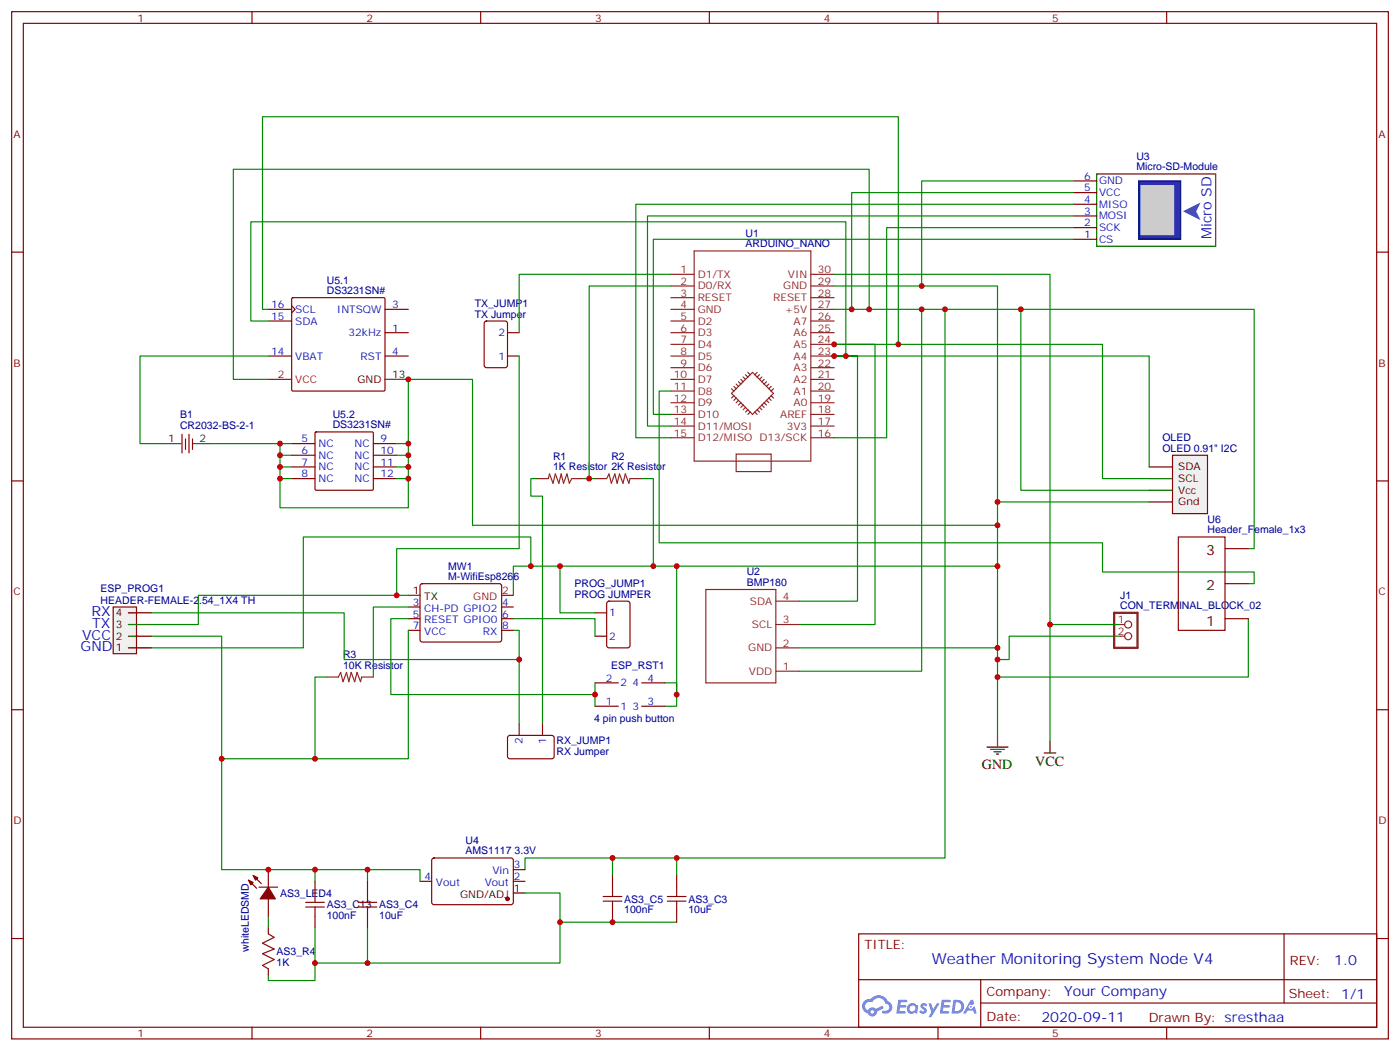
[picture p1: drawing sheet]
<svg xmlns="http://www.w3.org/2000/svg" width="423mm" height="318mm" viewBox="0 0 423 318" stroke-linecap="round" stroke-linejoin="round" font-family="sans-serif">
<g fill="none" stroke="#870000" stroke-width=".35">
<path d="M3.5 3.5h416.3v310.5h-416.3zM7.1 7.1h409.2v303.3h-409.2zM76.2 3.5v3.6M145.3 3.5v3.6M214.5 3.5v3.6M283.6 3.5v3.6M352.8 3.5v3.6M3.5 76.2h3.6M416.3 76.2h3.5M3.5 145.3h3.6M416.3 145.3h3.5M3.5 214.5h3.6"/>
<path d="M416.3 214.5h3.5M3.5 283.6h3.6M259.6 282.2h156.7v28.2h-156.7zM259.7 296.1h156.4M296.6 296.1v14.1M388.3 282.2v20.9M416.3 283.6h3.5M76.2 310.4v3.6M145.3 310.4v3.6M214.5 310.4v3.6M283.6 310.4v3.6M296.6 303.1h119.5"/>
<path d="M352.8 310.4v3.6"/>
</g>
<g fill="#5487ff">
<path d="M278.6 303.4a1.22 1.22 0 0 1 1.7 .3l-.3 .5a.47 .47 0 0 0-.4-.4 .47 .47 0 0 0-.5 .2l.2 .3a1.14 1.14 0 0 1 .7 1.7 1.14 1.14 0 0 1-1.9 0l-.2-.2 .5-.5 .7 .4a.29 .29 0 0 0 .4-.3 .29 .29 0 0 0-.3-.3 1.04 1.04 0 0 1-.6-1.7z"/>
<path d="M271.6 302.2h2.4l.3 .1-.1 .5-1.8 .1-.2 .9h1.6l.3 .3-.4 .4h-1.6l-.1 1.1h1.7l.2 .3-.2 .4h-2.7z"/>
<path d="M284.8 302.2h2.3l.4 .1-.2 .5-1.8 .1-.1 .9h1.5l.3 .3-.4 .4h-1.5l-.2 1.1h1.7l.2 .3-.2 .4h-2.6z"/>
<path d="M293.5 302.2h.7l.4 1.2-.6 .3a.69 .69 0 0 0-1.1 .3 .69 .69 0 0 0 .5 1 .69 .69 0 0 0 .9-.7l.4-.2 .6 2.2h-.8l-.2-.9h-1.7l-.5 .9h-.9z"/>
<path d="M280.8 303.2h.7l.7 1.9 1.1-1.9h.8l-2.5 4.2h-.9l1-1.5z"/>
<path d="M288.3 302.2l-.6 4.1h1.4a2.11 2.11 0 0 0 2.4-2.1 2.11 2.11 0 0 0-2.5-2zM289 302.9a1.43 1.43 0 0 1 1.7 1.6 1.43 1.43 0 0 1-2 1.1z"/>
<path d="M274.6 303.8a1.54 1.54 0 0 0 0 2.1 1.54 1.54 0 0 0 2.1 .2l.6 .2 .3-2.3-.1-.2-.5-.1a1.49 1.49 0 0 0-2.4 .1zM274.9 304.8a.95 .95 0 0 1 1.9 0 .95 .95 0 0 1-1.9 0z"/>
<path d="M261.4 302.5a2.18 2.18 0 0 0 1 3.7 1.44 1.44 0 0 0 1.7 1 1.44 1.44 0 0 0 1.1-1.5l2-1-.4-.8-1.9 1a1.47 1.47 0 0 0-2.5 .5 1.39 1.39 0 0 1-.6-2 1.39 1.39 0 0 1 2-.5 2.12 2.12 0 0 1 2.1-1.3 2.12 2.12 0 0 1 1.9 1.7 1.14 1.14 0 0 1 1.1 1.4 1.14 1.14 0 0 1-1.6 .8 .43 .43 0 0 0-.6 .3 .43 .43 0 0 0 .4 .5 1.98 1.98 0 0 0 2.6-1.2 1.98 1.98 0 0 0-1.3-2.5 3.1 3.1 0 0 0-5.2-.7l-.9 .1zM263.2 305.8a.55 .55 0 0 1 1.1 0 .55 .55 0 0 1-1.1 0z"/>
<circle cx="293.6" cy="304.3" r=".26"/>
</g>
<g fill="none" stroke="#8c2424" stroke-width=".35">
<path d="M209.9 75.8h35.3v63.5h-35.3zM202.8 97h7.1M202.8 93.5h7.1M202.8 90h7.1M202.8 86.4h7.1M202.8 82.9h7.1M245.2 97h7M245.2 93.5h7M245.2 90h7M245.2 86.4h7M245.2 82.9h7M202.8 118.2h7.1"/>
<path d="M202.8 114.7h7.1M202.8 111.1h7.1M202.8 107.6h7.1M202.8 104.1h7.1M202.8 100.5h7.1M221.2 118.9l6.3-6.4 6.4 6.4-6.4 6.3zM221.2 117.5l.7 .7M221.9 116.8l.7 .7M221.9 119.6l-.7 .7M222.6 116.1l.7 .7M223.3 115.4l.7 .7M224 114.7l.7 .7"/>
<path d="M224.7 113.9l.7 .8M225.4 113.2l.7 .7M226.1 112.5l.7 .7M229 112.5l-.8 .7M229.7 113.2l-.7 .7M230.4 113.9l-.7 .8M231.1 114.7l-.7 .7M231.8 115.4l-.7 .7M232.5 116.1l-.7 .7M233.2 119.6l.7 .7M233.2 116.8l-.7 .7M233.9 117.5l-.7 .7"/>
<path d="M245.2 118.2h7M245.2 114.7h7M245.2 111.1h7M245.2 107.6h7M245.2 104.1h7M245.2 100.5h7M202.8 128.8h7.1M202.8 125.2h7.1M202.8 121.7h7.1M202.8 132.3h7.1M222.6 137.2h10.6v5.3h-10.6zM222.6 120.3l-.7 .7"/>
<path d="M223.3 121l-.7 .7M224 121.7l-.7 .7M224.7 122.4l-.7 .7M225.4 123.1l-.7 .7M226.1 123.8l-.7 .7M226.8 124.5l-.7 .7M228.2 124.5l.8 .7M229 123.8l.7 .7M229.7 123.1l.7 .7M230.4 122.4l.7 .7M231.1 121.7l.7 .7M231.8 121l.7 .7"/>
<path d="M232.5 120.3l.7 .7M245.2 128.8h7M245.2 125.2h7M245.2 121.7h7M245.2 132.3h7M162.3 144.6h3.5l.4-1.4 1 2.8 .7-2.8 1.1 2.8 .7-2.8 .7 2.8 1-2.8 .8 2.8 .7-1.4h3.5M179.9 144.6h3.5l.7-1.4 .8 2.8 1-2.8 .7 2.8 .7-2.8 1.1 2.8 .7-2.8 1 2.8 .4-1.4h3.5M213.4 178.2h21.2v28.2h-21.2zM234.6 188.7h7.1M234.6 181.7h7.1M234.6 195.8h7.1M98.8 204.6h3.5l.7-1.4 .7 2.8 1.1-2.8 .7 2.8 .7-2.8 1 2.8 .7-2.8 1.1 2.8 .4-1.4h3.5"/>
<path d="M234.6 202.8h7.1"/>
</g>
<path d="M127.2 176.6l.5-.2h23.3l.5 .2 .2 .5-.1 16.5-.6 .4h-23.6l-.4-.7v-16.2zM123.5 183.4h3.5M123.5 187h3.5M123.5 190.5h3.5M151.7 183.4h3.5M151.7 187h3.5M151.7 190.5h3.5" fill="none" stroke="#870000" stroke-width=".35"/>
<path d="M123.5 179.9h3.5M298.4 225.8h6.4M299.5 226.5h4.2M300.6 227.2h2.1M301.3 227.9h.7M301.6 222.2v3.6M315.7 227.5h3.6M317.5 224v3.5" fill="none" stroke="#000" stroke-width=".35"/>
<path d="M151.7 179.9h3.5" fill="none" stroke="#f00" stroke-width=".35"/>
<path d="M252.2 82.9h65.3v141.1M252.2 86.4h49.4v135.8M347.5 141.1v-33.5h-95.3h7.1v74.1h-17.6M347.5 144.6h-14.1v-40.5h-81.2h12.4v84.6h-22.9M241.7 195.8h59.9M338.7 192.3h-33.5v7h-3.6" fill="none" stroke="#008700" stroke-width=".35"/>
<path d="M354.5 137.6h10.6v17.6h-10.6z" fill="#f0f0f0" stroke="#870000" stroke-width=".35"/>
<path d="M331.6 52.6h36v21.8h-36zM347.5 148.2h7M347.5 151.7h7M347.5 144.6h7M347.5 141.1h7" fill="none" stroke="#000" stroke-width=".35"/>
<path d="M252.2 93.5h56.5v54.7h38.8M278.7 93.5v109.3h-37M308.7 93.5h70.5v72.3h-1.7M202.8 118.2h-3.5v45.8h134.1v8.9h45.8v3.5h-1.7M301.6 151.7h45.9M377.5 187v17.6h-75.9" fill="none" stroke="#008700" stroke-width=".35"/>
<path d="M324.6 58.2h7M324.6 54.7h7M324.6 72.3h7M324.6 68.8h7M324.6 65.3h7M324.6 61.7h7" fill="none" stroke="#870000" stroke-width=".35"/>
<path d="M344.3 54.7h12.7v17.6h-12.7z" fill="#03c" stroke="#006" stroke-width=".35"/>
<path d="M345 56.1h9.9v14.8h-9.9z" fill="#ccc" stroke="#ccc" stroke-width=".35"/>
<path d="M357.7 63.9l5.3-2.7-1.3 2.7 1.3 2.6z" fill="#06f"/>
<g fill="none" stroke="#008700" stroke-width=".35">
<path d="M324.6 58.2h-67.1v35.3M324.6 54.7h-45.9v31.7M324.6 61.7h-132.3v70.6h10.5M324.6 65.3h-128.8v63.5h7M324.6 68.8h-56.5v63.5h-15.9M324.6 72.3h-127v52.9h5.2M81.1 97h-5.3v-30h180v40.6M81.1 93.5h-1.7v-58.2h192.2v68.8M262.8 93.5v-42.3h-192.2v63.5h10.5M81.1 107.6h-38.8v26.5h7.1M63.5 134.1h21.2M84.7 137.6h3.5"/>
<path d="M88.2 134.1h-3.5v19.4h38.8v-38.8h19.4v44h158.7M119.9 134.1h3.6M119.9 137.6h3.6M84.7 141.1h3.5M84.7 144.6h3.5M119.9 141.1h3.6M119.9 144.6h3.6M317.5 188.7h21.2"/>
</g>
<path d="M336.9 185.2h7.1v10.6h-7.1z" fill="none" stroke="#8c2424" stroke-width=".71"/>
<g fill="none" stroke="#8c2424" stroke-width=".35">
<path d="M338.7 188.7h1.4M338.7 192.3h1.4"/>
<circle cx="341.1" cy="188.7" r="1.06"/>
<circle cx="341.1" cy="192.3" r="1.06"/>
</g>
<g fill="none" stroke="#870000" stroke-width=".35">
<path d="M81.1 93.5h7.1M81.1 97h7.1M88.2 92.4l1.1 1.1-1.1 1M88.3 90.1l.2-.1h27.7l.2 .3v27.7l-.3 .2-27.7-.1-.2-.3zM116.4 93.5h7.1M146.6 97.2l.5-.2h5.7l.6 .4 .1 13-.5 .7h-5.9l-.6-.4-.1-13zM81.1 107.6h7.1M116.4 100.5h7.1M116.4 107.6h7.1M153.5 100.5h3.5M153.5 107.6h3.5M55 131.2v5.7"/>
<path d="M56.1 132.6v3.2M57.1 131.2v5.7M58.2 132.6v3.2M88.2 134.1h7M88.2 137.6h7M95.3 130.7l.3-.2 17.1 .1 .2 .3-.1 17.1-.3 .2-17.1-.1-.2-.3zM112.9 134.1h7M112.9 137.6h7M88.2 141.1h7M88.2 144.6h7M112.9 141.1h7M112.9 144.6h7"/>
<path d="M370.4 176.4h7.1M370.4 165.8h7.1M179.9 185.2h3.5M179.9 192.3h3.5M183.7 181.9l.4-.2h5.7l.6 .4 .1 13-.5 .6-5.9 .1-.6-.5-.1-12.9zM370.4 187h7.1M157 218.7v3.5M164 218.7v3.5M153.7 222.5l.5-.3 12.9 .1 .5 .7-.1 5.9-.6 .4-13-.1-.4-.6v-5.6z"/>
</g>
<path d="M81.1 114.7h7.1" fill="none" stroke="#f00" stroke-width=".35"/>
<path d="M116.4 114.7h7.1M49.4 134.1h5.3M58.6 134.1h4.9" fill="none" stroke="#000" stroke-width=".35"/>
<path d="M356.3 162.3h14.1v28.2h-14.1z" fill="none" stroke="#900" stroke-width=".35"/>
<path d="M34.2 183.4h7.1v14.2h-7.1z" fill="#f0f0f0" stroke="#870000" stroke-width=".35"/>
<path d="M38.8 195.8h7.1M38.8 192.3h7.1M38.8 188.7h7.1M38.8 185.2h7.1M155.2 269.9h3.5" fill="none" stroke="#000" stroke-width=".35"/>
<g fill="none" stroke="#870000" stroke-width=".35">
<path d="M179.9 213.4h7.1M179.9 206.4h7.1M194 213.4h7.1M194 206.4h7.1M130.8 259.5l.4-.2h23.6l.4 .7v13l-.7 .4-23.5-.1-.5-.6v-12.7zM75.1 266l2.5 2.5M76.6 264.6l2.4 2.5M78.3 268.1h5.7M81.1 262.8v5.3M81.1 271.6v5.3M95.2 266.3v3.6M95.2 276.9v3.6"/>
<path d="M111.1 266.3v3.6M111.1 276.9v3.6M127 266.3h3.5M155.2 266.3h3.5M155.2 262.8h3.5M185.2 264.6v3.5M185.2 275.2v3.5M204.6 264.6v3.5M204.6 275.2v3.5M81.1 280.5v1.7M81.1 292.8v1.8"/>
</g>
<g fill="none" stroke="#008700" stroke-width=".35">
<path d="M202.8 86.4h-24.6v58.2h-1.8M202.8 82.9h-45.8v17.6M285.8 93.5v165.8h-81.2M157 107.6v58.2h-37.1v14.1h3.6M162.3 144.6h-1.8v5.3h3.5v68.8M178.2 144.6h1.7M194 144.6h3.6v26.5M119.9 179.9h-59.9v8.8h-14.1M160.5 171.1v-8.8h-68.8v33.5h-45.8M169.3 171.1v14.1h10.6M204.6 171.1v42.3h-3.5M301.6 171.1h-146.4v8.8"/>
<path d="M45.9 192.3h21.1v37M45.9 185.2h58.2v14.1h52.9M123.5 190.5v38.8h-56.5v33.5h60v3.5M123.5 183.4h-10.6v21.2M123.5 187h-5.3v22.9h61.7v-3.5M155.2 187h24.7v5.3M155.2 190.5h1.8v28.2M98.8 204.6h-3.6v24.7M179.9 209.9v3.5M201.1 206.4h3.5v3.5M185.2 259.3v5.3M81.1 276.9v3.6"/>
<path d="M95.2 262.8v3.5M111.1 262.8v3.5M158.7 262.8v-3.5h45.9v5.3M158.7 269.9h10.6v8.8h35.3M169.3 278.7v12.3h-74.1v-10.5M95.2 291v5.3h-14.1v-1.7M111.1 280.5v10.5"/>
</g>
<g fill="none" stroke="#a10000" stroke-width=".35">
<path d="M92.4 272.7h5.7M92.4 274.1h5.7M95.2 269.9v2.8M95.2 274.1v2.8M108.3 272.7h5.6M108.3 274.1h5.6M111.1 269.9v2.8M111.1 274.1v2.8M182.4 270.9h5.6M182.4 272.3h5.6M185.2 268.1v2.8M185.2 272.3v2.9"/>
<path d="M201.8 270.9h5.6M201.8 272.3h5.6M204.6 268.1v2.8M204.6 272.3v2.9M81.1 282.2l1.8 1.1-3.5 1.7 3.5 1.8-3.5 1.4 3.5 1.8-3.5 1.7 1.7 1.1"/>
</g>
<g fill="#870000" stroke="#870000" stroke-width=".35">
<path d="M76.6 264.6l1.4 .7-.7 .7z"/>
<path d="M75.1 266l1.5 .7-.8 .7z"/>
<path d="M81.1 268.1l2.2 3.5h-4.6z"/>
<circle cx="153.5" cy="271.6" r=".53"/>
</g>
<g fill="#c00">
<circle cx="301.6" cy="199.3" r=".88"/>
<circle cx="252.2" cy="107.6" r=".88"/>
<circle cx="252.2" cy="104.1" r=".88"/>
<circle cx="301.6" cy="151.7" r=".88"/>
<circle cx="278.7" cy="93.5" r=".88"/>
<circle cx="301.6" cy="195.8" r=".88"/>
<circle cx="308.7" cy="93.5" r=".88"/>
<circle cx="301.6" cy="204.6" r=".88"/>
<circle cx="257.5" cy="93.5" r=".88"/>
<circle cx="278.7" cy="86.4" r=".88"/>
<circle cx="317.5" cy="188.7" r=".88"/>
<circle cx="123.5" cy="134.1" r=".88"/>
<circle cx="123.5" cy="137.6" r=".88"/>
<circle cx="123.5" cy="141.1" r=".88"/>
<circle cx="123.5" cy="144.6" r=".88"/>
<circle cx="84.7" cy="144.6" r=".88"/>
<circle cx="84.7" cy="141.1" r=".88"/>
<circle cx="84.7" cy="137.6" r=".88"/>
<circle cx="84.7" cy="134.1" r=".88"/>
<circle cx="262.8" cy="93.5" r=".88"/>
<circle cx="301.6" cy="158.7" r=".88"/>
<circle cx="123.5" cy="114.7" r=".88"/>
<circle cx="255.8" cy="107.6" r=".88"/>
<circle cx="271.6" cy="104.1" r=".88"/>
<circle cx="95.3" cy="291" r=".88"/>
<circle cx="111.1" cy="291" r=".88"/>
<circle cx="169.3" cy="278.7" r=".88"/>
<circle cx="185.2" cy="278.7" r=".88"/>
<circle cx="185.2" cy="259.3" r=".88"/>
<circle cx="285.8" cy="93.5" r=".88"/>
<circle cx="204.6" cy="259.3" r=".88"/>
<circle cx="95.3" cy="262.8" r=".88"/>
<circle cx="111.1" cy="262.8" r=".88"/>
<circle cx="81.1" cy="262.8" r=".88"/>
<circle cx="301.6" cy="171.1" r=".88"/>
<circle cx="95.3" cy="229.3" r=".88"/>
<circle cx="169.3" cy="171.1" r=".88"/>
<circle cx="197.6" cy="171.1" r=".88"/>
<circle cx="178.2" cy="144.6" r=".88"/>
<circle cx="204.6" cy="171.1" r=".88"/>
<circle cx="204.6" cy="209.9" r=".88"/>
<circle cx="179.9" cy="209.9" r=".88"/>
<circle cx="160.5" cy="171.1" r=".88"/>
<circle cx="67" cy="229.3" r=".88"/>
<circle cx="119.9" cy="179.9" r=".88"/>
<circle cx="157" cy="199.3" r=".88"/>
</g>
<text font-size="4.6" fill="#00f" x="281.7" y="291.2">Weather Monitoring System Node V4</text>
<g font-size="4.2" fill="#00f">
<text x="366.3" y="72.2" transform="rotate(-90 366.3 72.2)">Micro SD</text>
<text x="27.6" y="186.3">RX</text>
<text x="27.9" y="189.8">TX</text>
<text x="24.3" y="196.8">GND</text>
<text x="24.8" y="193.3">VCC</text>
<text x="403.4" y="291.5">1.0</text>
<text x="321.8" y="301">Your Company</text>
<text x="314.9" y="308.8">2020-09-11</text>
</g>
<g font-size="4.2">
<text x="364.7" y="167.9">3</text>
<text x="364.7" y="178.4">2</text>
<text x="364.7" y="189">1</text>
<text x="296.9" y="232.5">GND</text>
<text x="313" y="231.6">VCC</text>
</g>
<g font-size="3.9" fill="#800">
<text x="261.4" y="286.8">TITLE:</text>
<text x="390" y="291.5">REV:</text>
<text x="298.3" y="301">Company:</text>
<text x="389.7" y="301.6">Sheet: 1/1</text>
<text x="298.3" y="308.7">Date:</text>
<text x="347.4" y="308.8">Drawn By: sresthaa</text>
</g>
<g font-size="3.2" fill="#800">
<text x="41.6" y="6.5">1</text>
<text x="110.8" y="6.5">2</text>
<text x="179.9" y="6.5">3</text>
<text x="249.1" y="6.5">4</text>
<text x="318.2" y="6.5">5</text>
<text x="4.1" y="41.6">A</text>
<text x="416.8" y="41.6">A</text>
<text x="4.1" y="110.8">B</text>
<text x="416.8" y="110.8">B</text>
<text x="4.1" y="179.9">C</text>
<text x="416.8" y="179.9">C</text>
<text x="4.1" y="249.1">D</text>
<text x="416.8" y="249.1">D</text>
<text x="41.6" y="313.4">1</text>
<text x="110.8" y="313.4">2</text>
<text x="179.9" y="313.4">3</text>
<text x="249.1" y="313.4">4</text>
<text x="318.2" y="313.4">5</text>
</g>
<g font-size="3.2" fill="#000080">
<text x="343.6" y="51.5">Micro-SD-Module</text>
<text x="343.6" y="48.3">U3</text>
<text x="225.4" y="71.6">U1</text>
<text x="225.4" y="74.8">ARDUINO_NANO</text>
<text x="98.8" y="88.9">DS3231SN#</text>
<text x="98.8" y="85.7">U5.1</text>
<text x="143.5" y="96">TX Jumper</text>
<text x="143.5" y="92.8">TX_JUMP1</text>
<text x="54.4" y="129.6">CR2032-BS-2-1</text>
<text x="54.4" y="126.4">B1</text>
<text x="100.6" y="129.5">DS3231SN#</text>
<text x="100.6" y="126.2">U5.2</text>
<text x="351.5" y="136.5">OLED 0.91&quot; I2C</text>
<text x="351.5" y="133.3">OLED</text>
<text x="167.2" y="142.2">1K Resistor 2K Resistor</text>
<text x="167.2" y="139.1">R1</text>
<text x="184.9" y="138.9">R2</text>
<text x="365.1" y="161.2">Header_Female_1x3</text>
<text x="365.1" y="158">U6</text>
<text x="135.5" y="172.2">MW1</text>
<text x="225.8" y="173.9">U2</text>
<text x="30.4" y="179">ESP_PROG1</text>
<text x="135.5" y="175.3">M-WifiEsp8266</text>
<text x="173.7" y="177.3">PROG_JUMP1</text>
<text x="225.8" y="177.1">BMP180</text>
<text x="30.4" y="182.4">HEADER-FEMALE-2.54_1X4 TH</text>
<text x="173.7" y="180.6">PROG JUMPER</text>
<text x="338.7" y="184.1">CON_TERMINAL_BLOCK_02</text>
<text x="338.7" y="181">J1</text>
<text x="103.7" y="202.1">10K Resistor</text>
<text x="103.7" y="198.9">R3</text>
<text x="184.8" y="202.3">ESP_RST1</text>
<text x="179.6" y="218.1">4 pin push button</text>
<text x="168.3" y="224.9">RX_JUMP1</text>
<text x="168.3" y="228">RX Jumper</text>
<text x="140.8" y="255.1">U4</text>
<text x="140.8" y="258.2">AMS1117 3.3V</text>
<text x="84.7" y="271">AS3_LED4</text>
<text x="98.8" y="274.5">AS3_C13</text>
<text x="114.7" y="274.5">AS3_C4</text>
<text x="188.7" y="276">100nF</text>
<text x="188.7" y="272.8">AS3_C5</text>
<text x="208.1" y="276">10uF</text>
<text x="208.1" y="272.8">AS3_C3</text>
<text x="98.8" y="277.7">100nF</text>
<text x="114.7" y="277.7">10uF</text>
<text x="75.2" y="287.6" transform="rotate(-90 75.2 287.6)">whiteLEDSMD</text>
<text x="83.6" y="291.8">1K</text>
<text x="83.6" y="288.7">AS3_R4</text>
</g>
<g font-size="3.2" fill="#00f">
<text x="327.8" y="57.9">5</text>
<text x="327.8" y="54.3">6</text>
<text x="332.3" y="59.3">VCC</text>
<text x="332.3" y="55.7">GND</text>
<text x="327.8" y="64.9">3</text>
<text x="327.8" y="61.4">4</text>
<text x="332.3" y="62.8">MISO</text>
<text x="327.8" y="72">1</text>
<text x="327.8" y="68.4">2</text>
<text x="332.3" y="69.8">SCK</text>
<text x="332.3" y="66.3">MOSI</text>
<text x="332.3" y="73.4">CS</text>
<text x="82" y="93.1">16</text>
<text x="89.3" y="94.5">SCL</text>
<text x="101.9" y="94.5">INTSQW</text>
<text x="118.5" y="93.1">3</text>
<text x="82" y="96.7">15</text>
<text x="89.3" y="98.1">SDA</text>
<text x="105.4" y="101.6">32kHz</text>
<text x="118.5" y="100.2">1</text>
<text x="150.7" y="101.6">2</text>
<text x="82" y="107.2">14</text>
<text x="118.5" y="107.2">4</text>
<text x="89.3" y="108.7">VBAT</text>
<text x="109" y="108.7">RST</text>
<text x="150.7" y="108.7">1</text>
<text x="91.1" y="133.7">5</text>
<text x="91.1" y="137.2">6</text>
<text x="96.3" y="135.1">NC</text>
<text x="107.2" y="135.1">NC</text>
<text x="115" y="133.7">9</text>
<text x="115" y="137.2">10</text>
<text x="91.1" y="140.8">7</text>
<text x="96.3" y="138.6">NC</text>
<text x="96.3" y="142.2">NC</text>
<text x="107.2" y="138.6">NC</text>
<text x="107.2" y="142.2">NC</text>
<text x="115" y="140.8">11</text>
<text x="91.1" y="144.3">8</text>
<text x="96.3" y="145.7">NC</text>
<text x="107.2" y="145.7">NC</text>
<text x="115" y="144.3">12</text>
<text x="124.8" y="183.1">3</text>
<text x="128.3" y="184.9">CH-PD GPIO2</text>
<text x="151.9" y="183.1">4</text>
<text x="124.8" y="186.6">5</text>
<text x="124.8" y="190.1">7</text>
<text x="128.3" y="188.4">RESET GPIO0</text>
<text x="128.3" y="191.9">VCC</text>
<text x="146" y="191.9">RX</text>
<text x="151.9" y="186.6">6</text>
<text x="151.9" y="190.1">8</text>
<text x="184.1" y="186.3">1</text>
<text x="184.1" y="193.3">2</text>
<text x="183.2" y="206">2</text>
<text x="187.7" y="207.4">2</text>
<text x="191.3" y="207.4">4</text>
<text x="195.8" y="206">4</text>
<text x="183.2" y="213.1">1</text>
<text x="187.7" y="214.5">1</text>
<text x="191.3" y="214.5">3</text>
<text x="195.8" y="213.1">3</text>
<text x="158" y="225" transform="rotate(-90 158 225)">2</text>
<text x="165.1" y="225" transform="rotate(-90 165.1 225)">1</text>
<text x="155.4" y="262.5">3</text>
<text x="128.3" y="266">4</text>
<text x="131.8" y="267.8">Vout</text>
<text x="146.6" y="267.8">Vout</text>
<text x="148.9" y="264.2">Vin</text>
<text x="155.4" y="266">2</text>
</g>
<g font-size="3.2" fill="#8d2323">
<text x="205.8" y="82.5">1</text>
<text x="211" y="84">D1/TX</text>
<text x="238.2" y="84">VIN</text>
<text x="247.3" y="82.5">30</text>
<text x="205.8" y="89.6">3</text>
<text x="205.8" y="86.1">2</text>
<text x="211" y="87.5">D0/RX</text>
<text x="236.8" y="87.5">GND</text>
<text x="247.3" y="86.1">29</text>
<text x="247.3" y="89.6">28</text>
<text x="205.8" y="93.1">4</text>
<text x="211" y="94.5">GND</text>
<text x="211" y="91">RESET</text>
<text x="233.8" y="91">RESET</text>
<text x="237.3" y="94.5">+5V</text>
<text x="247.3" y="93.1">27</text>
<text x="205.8" y="100.2">6</text>
<text x="205.8" y="96.7">5</text>
<text x="211" y="101.6">D3</text>
<text x="211" y="98.1">D2</text>
<text x="239.9" y="98.1">A7</text>
<text x="239.9" y="101.6">A6</text>
<text x="247.3" y="96.7">26</text>
<text x="247.3" y="100.2">25</text>
<text x="205.8" y="107.2">8</text>
<text x="205.8" y="103.7">7</text>
<text x="211" y="105.1">D4</text>
<text x="239.9" y="105.1">A5</text>
<text x="247.3" y="103.7">24</text>
<text x="247.3" y="107.2">23</text>
<text x="205.8" y="110.8">9</text>
<text x="211" y="112.2">D6</text>
<text x="211" y="108.7">D5</text>
<text x="239.9" y="108.7">A4</text>
<text x="239.9" y="112.2">A3</text>
<text x="247.3" y="110.8">22</text>
<text x="203.8" y="117.8">11</text>
<text x="203.8" y="114.3">10</text>
<text x="211" y="119.2">D8</text>
<text x="211" y="115.7">D7</text>
<text x="239.9" y="115.7">A2</text>
<text x="239.9" y="119.2">A1</text>
<text x="247.3" y="114.3">21</text>
<text x="247.3" y="117.8">20</text>
<text x="203.8" y="124.9">13</text>
<text x="203.8" y="121.4">12</text>
<text x="211" y="122.8">D9</text>
<text x="239.9" y="122.8">A0</text>
<text x="247.3" y="121.4">19</text>
<text x="247.3" y="124.9">18</text>
<text x="203.8" y="128.4">14</text>
<text x="203.8" y="131.9">15</text>
<text x="211" y="129.8">D11/MOSI</text>
<text x="211" y="126.3">D10</text>
<text x="235.9" y="126.3">AREF</text>
<text x="237.9" y="129.8">3V3</text>
<text x="247.3" y="128.4">17</text>
<text x="247.3" y="131.9">16</text>
<text x="211" y="133.3">D12/MISO D13/SCK</text>
<text x="226.8" y="182.7">SDA</text>
<text x="236.7" y="181.3">4</text>
<text x="227.4" y="189.8">SCL</text>
<text x="236.7" y="188.4">3</text>
<text x="338.1" y="188.4">1</text>
<text x="338.1" y="191.9">2</text>
<text x="226.3" y="196.8">GND</text>
<text x="236.7" y="195.4">2</text>
<text x="226.5" y="203.9">VDD</text>
<text x="236.7" y="202.5">1</text>
</g>
<g font-size="3.2" fill="#f00">
<text x="84.1" y="114.3">2</text>
<text x="89.3" y="115.7">VCC</text>
<text x="151.9" y="179.6">2</text>
<text x="143.1" y="181.3">GND</text>
</g>
<g font-size="3.2">
<text x="108.1" y="115.7">GND</text>
<text x="118.5" y="114.3">13</text>
<text x="50.9" y="133.7">1</text>
<text x="60.3" y="133.7">2</text>
<text x="356.3" y="142.2">SDA</text>
<text x="356.3" y="149.2">Vcc</text>
<text x="356.3" y="145.7">SCL</text>
<text x="356.3" y="152.8">Gnd</text>
<text x="124.8" y="179.6">1</text>
<text x="128.3" y="181.3">TX</text>
<text x="35" y="189.8">3</text>
<text x="35" y="186.3">4</text>
<text x="35" y="196.8">1</text>
<text x="35" y="193.3">2</text>
<text x="155.4" y="269.5">1</text>
<text x="139.1" y="271.3">GND/ADJ</text>
</g>
</svg>
